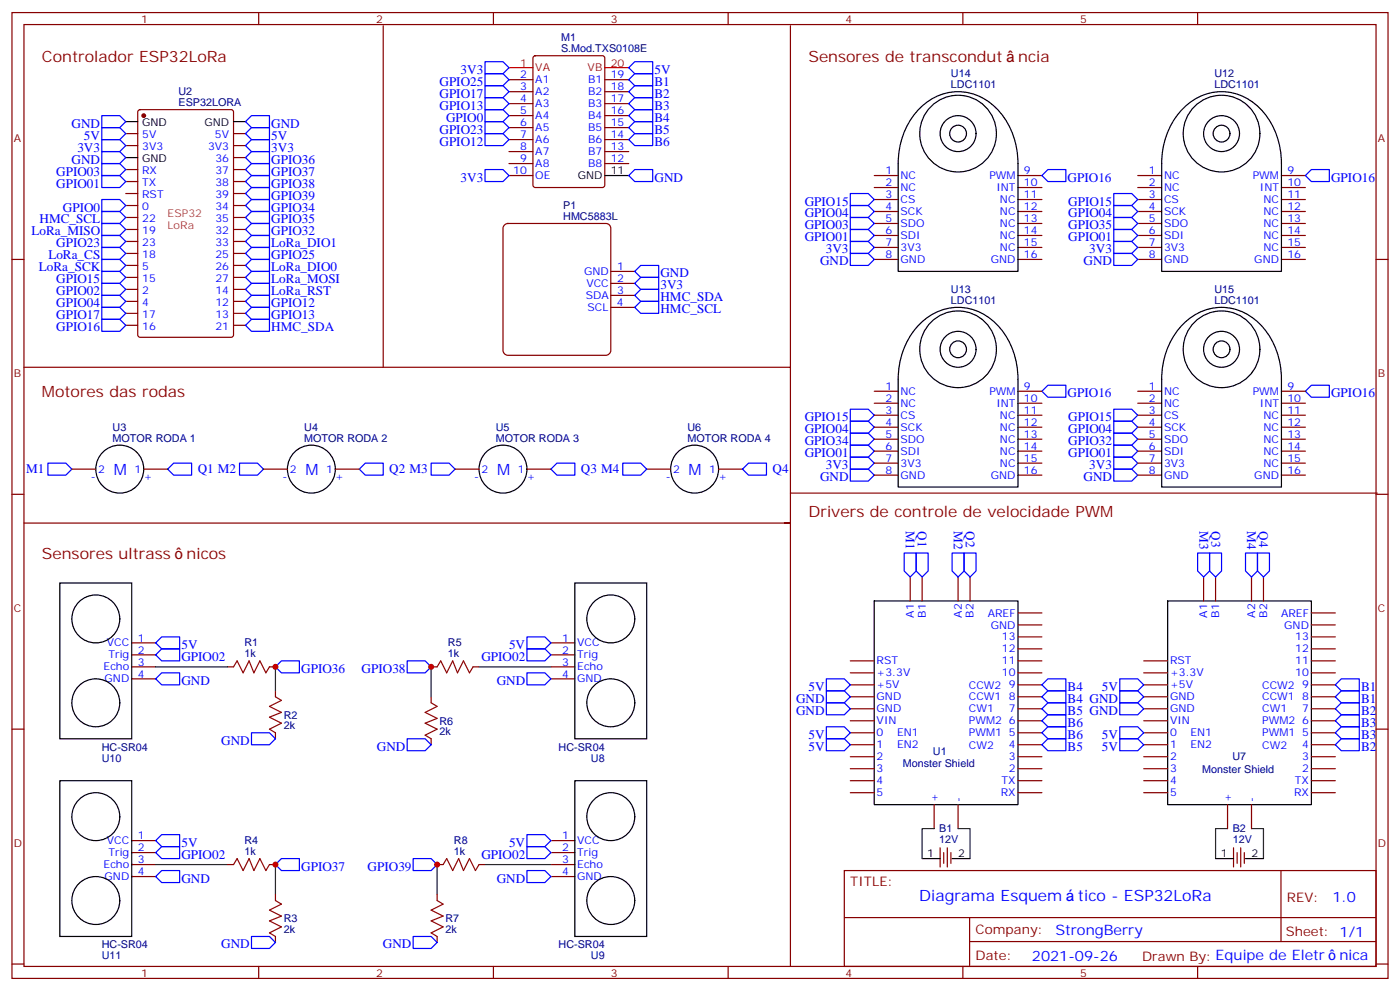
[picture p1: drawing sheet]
<svg xmlns="http://www.w3.org/2000/svg" width="412mm" height="292mm" viewBox="0 0 412 292" stroke-linecap="round" stroke-linejoin="round" font-family="sans-serif">
<g fill="none" stroke="#870000" stroke-width=".35">
<path d="M3.5 3.7h405.4v284.3h-405.4zM7.1 7.2h398.2v277.3h-398.2zM76.2 3.7v3.5M145.3 3.7v3.5M214.5 3.7v3.5M283.6 3.7v3.5M352.8 3.7v3.5M37 39.3h3.6M40.8 32.5l.5-.2h26.8l.6 .4 .1 65.9-.5 .7h-27l-.7-.5v-65.8zM68.8 39.3h3.5M37 42.9h3.6M37 49.9h3.6"/>
<path d="M37 53.4h3.6M37 57h3.6M68.8 42.9h3.5M68.8 49.9h3.5M68.8 53.4h3.5M68.8 57h3.5M68.8 46.4h3.5M3.5 76.4h3.6M37 60.5h3.6M37 64h3.6M37 67.6h3.6M37 71.1h3.6"/>
<path d="M37 74.6h3.6M37 78.1h3.6M68.8 60.5h3.5M68.8 64h3.5M68.8 67.6h3.5M68.8 71.1h3.5M68.8 74.6h3.5M68.8 78.1h3.5M405.3 76.4h3.6M37 81.7h3.6M37 85.2h3.6M37 88.7h3.6"/>
<path d="M37 92.3h3.6M37 95.8h3.6M68.8 81.7h3.5M68.8 85.2h3.5M68.8 88.7h3.5M68.8 92.3h3.5M68.8 95.8h3.5M3.5 145.5h3.6M405.3 145.5h3.6M268.1 169.9v7M271.6 169.9v7M282.2 169.9v7"/>
<path d="M285.8 169.9v7M354.5 169.9v7M358.1 169.9v7M368.7 169.9v7M372.2 169.9v7M250.5 194.6h7M250.5 198.1h7M299.9 180.4h7M299.9 184h7M299.9 187.5h7M299.9 191h7M299.9 194.6h7"/>
<path d="M299.9 198.1h7M336.9 194.6h7.1M336.9 198.1h7.1M386.3 180.4h7M386.3 184h7M386.3 187.5h7M386.3 191h7M386.3 194.6h7M386.3 198.1h7M3.5 214.7h3.6M250.5 201.6h7M250.5 205.1h7"/>
<path d="M250.5 208.7h7M250.5 212.2h7M250.5 215.7h7M250.5 219.3h7M299.9 201.6h7M299.9 205.1h7M299.9 208.7h7M299.9 212.2h7M299.9 215.7h7M299.9 219.3h7M336.9 201.6h7.1M336.9 205.1h7.1"/>
<path d="M336.9 208.7h7.1M336.9 212.2h7.1M336.9 215.7h7.1M336.9 219.3h7.1M386.3 201.6h7M386.3 205.1h7M386.3 208.7h7M386.3 212.2h7M386.3 215.7h7M386.3 219.3h7M405.3 214.7h3.6M250.5 222.8h7"/>
<path d="M250.5 226.3h7M250.5 229.8h7M250.5 233.4h7M275.2 236.9v7M282.2 236.9v7M299.9 222.8h7M299.9 226.3h7M299.9 229.8h7M299.9 233.4h7M336.9 222.8h7.1M336.9 226.3h7.1M336.9 229.8h7.1"/>
<path d="M336.9 233.4h7.1M361.6 236.9v7M368.7 236.9v7M386.3 222.8h7M386.3 226.3h7M386.3 229.8h7M386.3 233.4h7M248.7 256.3h156.6v28.2h-156.6zM276.9 249.6v5.6M278 251v3.2M279 249.6v5.6M280.1 251v3.2"/>
<path d="M363.4 249.6v5.6M364.4 251v3.2M365.5 249.6v5.6M366.5 251v3.2M377.3 256.3v20.9M248.7 270.1h156.5M285.6 277.2h119.6M285.6 270.1v14.2M3.5 283.8h3.6M76.2 284.5v3.5M145.3 284.5v3.5M214.5 284.5v3.5"/>
<path d="M283.6 284.5v3.5M352.8 284.5v3.5M405.3 283.8h3.6"/>
</g>
<path d="M37 35.8h3.6M68.8 35.8h3.5M37 46.4h3.6M257.5 176.9h42.4v60h-42.4zM344 176.9h42.3v60h-42.3zM271.6 252.8h5.3M280.5 252.8h5.3M358.1 252.8h5.3M366.9 252.8h5.3" fill="none" stroke="#000" stroke-width=".35"/>
<circle cx="42.3" cy="34" r=".53" fill="#870000" stroke="#870000" stroke-width=".35"/>
<path d="M275.2 243.9h-3.6v8.9M282.2 243.9h3.6v8.9M361.6 243.9h-3.5v8.9M368.7 243.9h3.5v8.9" fill="none" stroke="#008700" stroke-width=".35"/>
<path d="M148.5 66.4l1.1-.6h28.9a1.41 1.41 0 0 1 1.4 1.4v36a1.51 1.51 0 0 1-1.4 1.4h-28.9a1.51 1.51 0 0 1-1.4-1.4v-36z" fill="#fff" stroke="#800000" stroke-width=".35"/>
<g fill="none" stroke="#870000" stroke-width=".35">
<path d="M112.9 7.6v100.5M157.2 16.6l.5-.2h19.7l.7 .4 .1 37.7-.5 .7h-20l-.7-.5v-37.6zM232.8 7.6v100.5M149.9 23.5h7.1M149.9 27h7.1M149.9 30.5h7.1M149.9 34h7.1M149.9 37.6h7.1M178.2 23.5h7M178.2 27h7M178.2 30.5h7M178.2 34h7"/>
<path d="M178.2 37.6h7M149.9 41.1h7.1M149.9 44.6h7.1M149.9 48.2h7.1M149.9 51.7h7.1M178.2 41.1h7M178.2 44.6h7M178.2 48.2h7M257.5 51.7h7.1M257.5 55.2h7.1M257.5 58.7h7.1M299.9 51.7h7"/>
<path d="M299.9 55.2h7M299.9 58.7h7M335.1 51.7h7.1M335.1 55.2h7.1M335.1 58.7h7.1M377.5 51.7h7M377.5 55.2h7M377.5 58.7h7M179.9 79.9h7.1M257.5 62.3h7.1M257.5 65.8h7.1M257.5 69.3h7.1"/>
<path d="M257.5 72.8h7.1M257.5 76.4h7.1M299.9 62.3h7M299.9 65.8h7M299.9 69.3h7M299.9 72.8h7M299.9 76.4h7M335.1 62.3h7.1M335.1 65.8h7.1M335.1 69.3h7.1M335.1 72.8h7.1M335.1 76.4h7.1"/>
<path d="M377.5 62.3h7M377.5 65.8h7M377.5 69.3h7M377.5 72.8h7M377.5 76.4h7M179.9 83.4h7.1M179.9 87h7.1M179.9 90.5h7.1M7.1 108.1h225.7v176.4M257.5 115.2h7.1M257.5 118.7h7.1M299.9 115.2h7"/>
<path d="M299.9 118.7h7M335.1 115.2h7.1M335.1 118.7h7.1M377.5 115.2h7M377.5 118.7h7M21.2 138.1h7M42.3 138.1h7.1M77.6 138.1h7.1M98.8 138.1h7M134.1 138.1h7M155.2 138.1h7.1M190.5 138.1h7.1"/>
<path d="M211.7 138.1h7M257.5 122.2h7.1M257.5 125.8h7.1M257.5 129.3h7.1M257.5 132.8h7.1M257.5 136.3h7.1M257.5 139.9h7.1M299.9 122.2h7M299.9 125.8h7M299.9 129.3h7M299.9 132.8h7M299.9 136.3h7"/>
<path d="M299.9 139.9h7M335.1 122.2h7.1M335.1 125.8h7.1M335.1 129.3h7.1M335.1 132.8h7.1M335.1 136.3h7.1M335.1 139.9h7.1M377.5 122.2h7M377.5 125.8h7M377.5 129.3h7M377.5 132.8h7M377.5 136.3h7"/>
<path d="M377.5 139.9h7M7.1 154h225.7h-1.7M232.8 145.2h172.9M38.8 189.3h7.1M38.8 192.8h7.1M38.8 196.3h7.1M38.8 199.8h7.1M67 196.3h1.8M79.4 196.3h1.7M127 196.3h1.8M139.3 196.3h1.8M162.3 189.3h7"/>
<path d="M162.3 192.8h7M162.3 196.3h7M162.3 199.8h7M81.1 203.4v1.7M81.1 215.7v1.8M127 205.1v1.8M127 217.5v1.8M38.8 247.5h7.1M38.8 251h7.1M38.8 254.5h7.1M38.8 258.1h7.1M67 254.5h1.8"/>
<path d="M79.4 254.5h1.7M128.8 254.5h1.7M141.1 254.5h1.8M162.3 247.5h7M162.3 251h7M162.3 254.5h7M162.3 258.1h7M81.1 263.3v1.8M81.1 275.7v1.8M128.8 263.3v1.8M128.8 275.7v1.8"/>
</g>
<g fill="none" stroke="#000" stroke-width=".35">
<path d="M270.9 32a15.6 15.6 0 0 1 23.8 1.2 23.3 23.3 0 0 1 5.2 15v31.7h-35.3v-31.7a23 23 0 0 1 6.3-16.2zM348.5 32a15.6 15.6 0 0 1 23.8 1.2 23.3 23.3 0 0 1 5.2 15v31.7h-35.3v-31.7a23 23 0 0 1 6.3-16.2zM178.2 51.7h7M270.9 95.5a15.6 15.6 0 0 1 23.8 1.2 23.3 23.3 0 0 1 5.2 15v31.7h-35.3v-31.7a23 23 0 0 1 6.3-16.2zM348.5 95.5a15.6 15.6 0 0 1 23.8 1.2 23.3 23.3 0 0 1 5.2 15v31.7h-35.3v-31.7a23 23 0 0 1 6.3-16.2zM17.6 171.6h21.2v45.9h-21.2zM169.3 171.6h21.2v45.9h-21.2zM17.6 229.8h21.2v45.9h-21.2zM169.3 229.8h21.2v45.9h-21.2z"/>
<circle cx="282.2" cy="39.3" r="11.3"/>
<circle cx="282.2" cy="39.3" r="2.47"/>
<circle cx="282.2" cy="39.3" r="5.3"/>
<circle cx="359.8" cy="39.3" r="11.3"/>
<circle cx="359.8" cy="39.3" r="2.47"/>
<circle cx="359.8" cy="39.3" r="5.3"/>
<circle cx="282.2" cy="102.8" r="11.3"/>
<circle cx="282.2" cy="102.8" r="2.47"/>
<circle cx="282.2" cy="102.8" r="5.3"/>
<circle cx="359.8" cy="102.8" r="11.3"/>
<circle cx="359.8" cy="102.8" r="2.47"/>
<circle cx="359.8" cy="102.8" r="5.3"/>
<circle cx="35.3" cy="138.1" r="7.1"/>
<circle cx="91.7" cy="138.1" r="7.1"/>
<circle cx="148.2" cy="138.1" r="7.1"/>
<circle cx="204.6" cy="138.1" r="7.1"/>
<circle cx="28.2" cy="182.2" r="7.1"/>
<circle cx="179.9" cy="182.2" r="7.1"/>
<circle cx="28.2" cy="206.9" r="7.1"/>
<circle cx="179.9" cy="206.9" r="7.1"/>
<circle cx="28.2" cy="240.4" r="7.1"/>
<circle cx="179.9" cy="240.4" r="7.1"/>
<circle cx="28.2" cy="265.1" r="7.1"/>
<circle cx="179.9" cy="265.1" r="7.1"/>
</g>
<path d="M149.9 19.9h7.1M178.2 19.9h7" fill="none" stroke="#f00" stroke-width=".35"/>
<g fill="none" stroke="#00f" stroke-width=".35">
<path d="M142.9 18.2h5.3l1.7 1.7-1.7 1.8h-5.3zM187 18.2h5.3v3.5h-5.3l-1.8-1.8zM30 37.6h5.3l1.7 1.7-1.7 1.8h-5.3zM30 34h5.3l1.7 1.8-1.7 1.8h-5.3zM74.1 37.6h5.3v3.5h-5.3l-1.8-1.8zM74.1 34h5.3v3.6h-5.3l-1.8-1.8zM142.9 21.7h5.3l1.7 1.8-1.7 1.7h-5.3zM142.9 25.2h5.3l1.7 1.8-1.7 1.8h-5.3zM142.9 28.8h5.3l1.7 1.7-1.7 1.8h-5.3zM142.9 32.3h5.3l1.7 1.7-1.7 1.8h-5.3zM142.9 35.8h5.3l1.7 1.8-1.7 1.7h-5.3zM142.9 39.3h5.3l1.7 1.8-1.7 1.8h-5.3z"/>
<path d="M185.2 34l1.8-1.7h5.3v3.5h-5.3zM187 21.7h5.3v3.5h-5.3l-1.8-1.7zM187 25.2h5.3v3.6h-5.3l-1.8-1.8zM187 28.8h5.3v3.5h-5.3l-1.8-1.8zM187 35.8h5.3v3.5h-5.3l-1.8-1.7zM187 39.3h5.3v3.6h-5.3l-1.8-1.8zM30 41.1h5.3l1.7 1.8-1.7 1.7h-5.3zM30 58.7h5.3l1.7 1.8-1.7 1.8h-5.3zM30 44.6h5.3l1.7 1.8-1.7 1.8h-5.3zM30 48.2h5.3l1.7 1.7-1.7 1.8h-5.3zM30 51.7h5.3l1.7 1.7-1.7 1.8h-5.3zM74.1 44.6h5.3v3.6h-5.3l-1.8-1.8z"/>
<path d="M74.1 48.2h5.3v3.5h-5.3l-1.8-1.8zM74.1 51.7h5.3v3.5h-5.3l-1.8-1.8zM74.1 55.2h5.3v3.5h-5.3l-1.8-1.7zM74.1 41.1h5.3v3.5h-5.3l-1.8-1.7zM74.1 58.7h5.3v3.6h-5.3l-1.8-1.8zM142.9 49.9h5.3l1.7 1.8-1.7 1.7h-5.3zM187 49.9h5.3v3.5h-5.3l-1.8-1.7zM250.5 57h5.3l1.7 1.7-1.7 1.8h-5.3zM306.9 51.7l1.8-1.8h5.3v3.5h-5.3zM328.1 57h5.3l1.7 1.7-1.7 1.8h-5.3zM384.5 51.7l1.8-1.8h5.3v3.5h-5.3zM30 69.3h5.3l1.7 1.8-1.7 1.7h-5.3z"/>
<path d="M30 65.8h5.3l1.7 1.8-1.7 1.7h-5.3zM30 72.8h5.3l1.7 1.8-1.7 1.8h-5.3zM30 76.4h5.3l1.7 1.7-1.7 1.8h-5.3zM30 62.3h5.3l1.7 1.7-1.7 1.8h-5.3zM30 79.9h5.3l1.7 1.8-1.7 1.7h-5.3zM74.1 72.8h5.3v3.6h-5.3l-1.8-1.8zM74.1 69.3h5.3v3.5h-5.3l-1.8-1.7zM74.1 65.8h5.3v3.5h-5.3l-1.8-1.7zM74.1 76.4h5.3v3.5h-5.3l-1.8-1.8zM74.1 79.9h5.3v3.5h-5.3l-1.8-1.7zM74.1 62.3h5.3v3.5h-5.3l-1.8-1.8zM188.7 78.1h5.3v3.6h-5.3l-1.7-1.8z"/>
<path d="M250.5 71.1h5.3l1.7 1.7-1.7 1.8h-5.3zM250.5 74.6h5.3l1.7 1.8-1.7 1.7h-5.3zM250.5 60.5h5.3l1.7 1.8-1.7 1.7h-5.3zM250.5 64h5.3l1.7 1.8-1.7 1.8h-5.3zM250.5 67.6h5.3l1.7 1.7-1.7 1.8h-5.3zM328.1 67.6h5.3l1.7 1.7-1.7 1.8h-5.3zM328.1 64h5.3l1.7 1.8-1.7 1.8h-5.3zM328.1 60.5h5.3l1.7 1.8-1.7 1.7h-5.3zM328.1 74.6h5.3l1.7 1.8-1.7 1.7h-5.3zM328.1 71.1h5.3l1.7 1.7-1.7 1.8h-5.3zM30 90.5h5.3l1.7 1.8-1.7 1.7h-5.3zM30 83.4h5.3l1.7 1.8-1.7 1.8h-5.3z"/>
<path d="M30 87h5.3l1.7 1.7-1.7 1.8h-5.3zM30 94h5.3l1.7 1.8-1.7 1.7h-5.3zM74.1 87h5.3v3.5h-5.3l-1.8-1.8zM74.1 90.5h5.3v3.5h-5.3l-1.8-1.7zM74.1 83.4h5.3v3.6h-5.3l-1.8-1.8zM74.1 94h5.3v3.5h-5.3l-1.8-1.7zM188.7 81.7h5.3v3.5h-5.3l-1.7-1.8zM188.7 88.7h5.3v3.6h-5.3l-1.7-1.8zM188.7 85.2h5.3v3.5h-5.3l-1.7-1.7zM306.9 115.2l1.8-1.8h5.3v3.5h-5.3zM384.5 115.2l1.8-1.8h5.3v3.5h-5.3zM14.1 136.3h5.3l1.8 1.8-1.8 1.8h-5.3z"/>
<path d="M51.2 136.3h5.2v3.6h-5.2l-1.8-1.8zM70.6 136.3h5.2l1.8 1.8-1.8 1.8h-5.2zM105.8 138.1l1.8-1.8h5.3v3.6h-5.3zM127 136.3h5.3l1.8 1.8-1.8 1.8h-5.3zM162.3 138.1l1.7-1.8h5.3v3.6h-5.3zM183.4 136.3h5.3l1.8 1.8-1.8 1.8h-5.3zM220.5 136.3h5.3v3.6h-5.3l-1.8-1.8zM250.5 131.1h5.3l1.7 1.7-1.7 1.8h-5.3zM250.5 127.5h5.3l1.7 1.8-1.7 1.8h-5.3zM250.5 124h5.3l1.7 1.8-1.7 1.7h-5.3zM250.5 120.5h5.3l1.7 1.7-1.7 1.8h-5.3zM250.5 138.1h5.3l1.7 1.8-1.7 1.7h-5.3z"/>
<path d="M250.5 134.6h5.3l1.7 1.7-1.7 1.8h-5.3zM328.1 134.6h5.3l1.7 1.7-1.7 1.8h-5.3zM328.1 138.1h5.3l1.7 1.8-1.7 1.7h-5.3zM328.1 120.5h5.3l1.7 1.7-1.7 1.8h-5.3zM328.1 124h5.3l1.7 1.8-1.7 1.7h-5.3zM328.1 127.5h5.3l1.7 1.8-1.7 1.8h-5.3zM328.1 131.1h5.3l1.7 1.7-1.7 1.8h-5.3zM266.3 162.8h3.6v5.3l-1.8 1.8-1.8-1.8zM269.9 162.8h3.5v5.3l-1.8 1.8-1.7-1.8zM280.5 162.8h3.5v5.3l-1.8 1.8-1.7-1.8zM284 162.8h3.5v5.3l-1.7 1.8-1.8-1.8zM352.8 162.8h3.5v5.3l-1.8 1.8-1.7-1.8z"/>
<path d="M356.3 162.8h3.5v5.3l-1.7 1.8-1.8-1.8zM366.9 162.8h3.5v5.3l-1.7 1.8-1.8-1.8zM370.4 162.8h3.5v5.3l-1.7 1.8-1.8-1.8zM47.6 191h5.3v3.6h-5.3l-1.7-1.8zM47.6 187.5h5.3v3.5h-5.3l-1.7-1.7zM47.6 198.1h5.3v3.5h-5.3l-1.7-1.8zM82.9 194.6h5.3v3.5h-5.3l-1.8-1.8zM119.9 194.6h5.3l1.8 1.7-1.8 1.8h-5.3zM155.2 187.5h5.3l1.8 1.8-1.8 1.7h-5.3zM155.2 191h5.3l1.8 1.8-1.8 1.8h-5.3zM155.2 198.1h5.3l1.8 1.7-1.8 1.8h-5.3zM243.4 199.8h5.3l1.8 1.8-1.8 1.8h-5.3z"/>
<path d="M308.7 199.8h5.3v3.6h-5.3l-1.8-1.8zM329.8 199.8h5.3l1.8 1.8-1.8 1.8h-5.3zM395.1 199.8h5.3v3.6h-5.3l-1.8-1.8zM74.1 215.7h5.3l1.7 1.8-1.7 1.8h-5.3zM119.9 217.5h5.3l1.8 1.8-1.8 1.7h-5.3zM243.4 217.5h5.3l1.8 1.8-1.8 1.7h-5.3zM243.4 214h5.3l1.8 1.7-1.8 1.8h-5.3zM243.4 203.4h5.3l1.8 1.7-1.8 1.8h-5.3zM243.4 206.9h5.3l1.8 1.8-1.8 1.7h-5.3zM306.9 219.3l1.8-1.8h5.3v3.5h-5.3zM308.7 214h5.3v3.5h-5.3l-1.8-1.8zM308.7 210.4h5.3v3.6h-5.3l-1.8-1.8z"/>
<path d="M308.7 206.9h5.3v3.5h-5.3l-1.8-1.7zM308.7 203.4h5.3v3.5h-5.3l-1.8-1.8zM329.8 214h5.3l1.8 1.7-1.8 1.8h-5.3zM329.8 217.5h5.3l1.8 1.8-1.8 1.7h-5.3zM329.8 203.4h5.3l1.8 1.7-1.8 1.8h-5.3zM329.8 206.9h5.3l1.8 1.8-1.8 1.7h-5.3zM393.3 215.7l1.8-1.7h5.3v3.5h-5.3zM395.1 203.4h5.3v3.5h-5.3l-1.8-1.8zM395.1 206.9h5.3v3.5h-5.3l-1.8-1.7zM395.1 217.5h5.3v3.5h-5.3l-1.8-1.7zM395.1 210.4h5.3v3.6h-5.3l-1.8-1.8zM45.9 258.1l1.7-1.8h5.3v3.5h-5.3z"/>
<path d="M47.6 245.7h5.3v3.5h-5.3l-1.7-1.7zM47.6 249.2h5.3v3.6h-5.3l-1.7-1.8zM82.9 252.8h5.3v3.5h-5.3l-1.8-1.8zM121.7 252.8h5.3l1.8 1.7-1.8 1.8h-5.3zM155.2 245.7h5.3l1.8 1.8-1.8 1.7h-5.3zM155.2 249.2h5.3l1.8 1.8-1.8 1.8h-5.3zM155.2 256.3h5.3l1.8 1.8-1.8 1.7h-5.3zM74.1 275.7h5.3l1.7 1.8-1.7 1.7h-5.3zM121.7 275.7h5.3l1.8 1.8-1.8 1.7h-5.3z"/>
</g>
<path d="M68.8 196.3l1-1.7 1.8 3.5 1.8-3.5 1.4 3.5 1.8-3.5 1.7 3.5 1.1-1.8M128.8 196.3l1-1.7 1.8 3.5 1.7-3.5 1.5 3.5 1.7-3.5 1.8 3.5 1-1.8M81.1 205.1l1.8 1.1-3.5 1.8 3.5 1.7-3.5 1.4 3.5 1.8-3.5 1.8 1.7 1M127 206.9l1.8 1.1-3.6 1.7 3.6 1.8-3.6 1.4 3.6 1.8-3.6 1.7 1.8 1.1M68.8 254.5l1-1.7 1.8 3.5 1.8-3.5 1.4 3.5 1.8-3.5 1.7 3.5 1.1-1.8M130.5 254.5l1.1-1.7 1.7 3.5 1.8-3.5 1.4 3.5 1.8-3.5 1.8 3.5 1-1.8M81.1 265.1l1.8 1.1-3.5 1.7 3.5 1.8-3.5 1.4 3.5 1.8-3.5 1.7 1.7 1.1M128.8 265.1l1.7 1.1-3.5 1.7 3.5 1.8-3.5 1.4 3.5 1.8-3.5 1.7 1.8 1.1" fill="none" stroke="#a10000" stroke-width=".35"/>
<path d="M45.9 196.3h21.1M81.1 196.3v7.1M127 196.3v8.8M141.1 196.3h21.2M45.9 254.5h21.1M81.1 254.5v8.8M128.8 254.5v8.8M142.9 254.5h19.4" fill="none" stroke="#008700" stroke-width=".35"/>
<g fill="#c00">
<circle cx="81.1" cy="254.5" r=".88"/>
<circle cx="81.1" cy="196.3" r=".88"/>
<circle cx="127" cy="196.3" r=".88"/>
<circle cx="128.8" cy="254.5" r=".88"/>
</g>
<g font-size="4.6" fill="#800">
<text x="12.3" y="18.2">Controlador ESP32LoRa</text>
<text x="238.1" y="18.2">Sensores de transcondut</text>
<text x="299.9" y="18.2">ncia</text>
<text x="12.3" y="116.9">Motores das rodas</text>
<text x="238.1" y="152.2">Drivers de controle de velocidade PWM</text>
<text x="12.3" y="164.6">Sensores ultrass</text>
<text x="55" y="164.6">nicos</text>
</g>
<g font-size="4.6" fill="#00f">
<text x="33.5" y="139.9">M</text>
<text x="90" y="139.9">M</text>
<text x="146.4" y="139.9">M</text>
<text x="202.8" y="139.9">M</text>
<text x="270.8" y="265.3">Diagrama Esquem</text>
<text x="317.5" y="265.3">tico - ESP32LoRa</text>
</g>
<g font-size="4.2" fill="#00f">
<text x="392.5" y="265.6">1.0</text>
<text x="310.9" y="275.1">StrongBerry</text>
<text x="304" y="282.9">2021-09-26</text>
<text x="394.6" y="282.8">nica</text>
</g>
<g font-size="3.9" fill="#00f">
<text x="135.7" y="21.7">3V3</text>
<text x="192.8" y="21.7">5V</text>
<text x="129.5" y="25.2">GPIO25</text>
<text x="129.5" y="28.8">GPIO17</text>
<text x="192.8" y="25.2">B1</text>
<text x="192.8" y="28.8">B2</text>
<text x="129.5" y="32.3">GPIO13</text>
<text x="131.4" y="35.8">GPIO0</text>
<text x="192.8" y="32.3">B3</text>
<text x="192.8" y="35.8">B4</text>
<text x="21.1" y="37.6">GND</text>
<text x="24.7" y="41.1">5V</text>
<text x="79.9" y="41.1">5V</text>
<text x="79.9" y="37.6">GND</text>
<text x="129.5" y="39.3">GPIO23</text>
<text x="192.8" y="39.3">B5</text>
<text x="22.8" y="44.6">3V3</text>
<text x="79.9" y="44.6">3V3</text>
<text x="129.5" y="42.9">GPIO12</text>
<text x="192.8" y="42.9">B6</text>
<text x="16.6" y="51.7">GPIO03</text>
<text x="21.1" y="48.2">GND</text>
<text x="79.9" y="48.2">GPIO36</text>
<text x="79.9" y="51.7">GPIO37</text>
<text x="135.7" y="53.4">3V3</text>
<text x="192.8" y="53.4">GND</text>
<text x="314.5" y="53.4">GPIO16</text>
<text x="392.1" y="53.4">GPIO16</text>
<text x="16.6" y="55.2">GPIO01</text>
<text x="79.9" y="55.2">GPIO38</text>
<text x="79.9" y="58.7">GPIO39</text>
<text x="11.6" y="65.8">HMC_SCL</text>
<text x="18.5" y="62.3">GPIO0</text>
<text x="79.9" y="62.3">GPIO34</text>
<text x="79.9" y="65.8">GPIO35</text>
<text x="237.1" y="60.5">GPIO15</text>
<text x="237.1" y="64">GPIO04</text>
<text x="314.7" y="64">GPIO04</text>
<text x="314.7" y="60.5">GPIO15</text>
<text x="9.3" y="69.3">LoRa_MISO</text>
<text x="79.9" y="69.3">GPIO32</text>
<text x="237.1" y="67.6">GPIO03</text>
<text x="237.1" y="71.1">GPIO01</text>
<text x="314.7" y="71.1">GPIO01</text>
<text x="314.7" y="67.6">GPIO35</text>
<text x="14.2" y="76.4">LoRa_CS</text>
<text x="16.6" y="72.8">GPIO23</text>
<text x="79.9" y="76.4">GPIO25</text>
<text x="79.9" y="72.8">LoRa_DIO1</text>
<text x="243.3" y="74.6">3V3</text>
<text x="320.9" y="74.6">3V3</text>
<text x="11.5" y="79.9">LoRa_SCK</text>
<text x="16.6" y="83.4">GPIO15</text>
<text x="79.9" y="79.9">LoRa_DIO0</text>
<text x="79.9" y="83.4">LoRa_MOSI</text>
<text x="194.6" y="81.7">GND</text>
<text x="241.6" y="78.1">GND</text>
<text x="319.2" y="78.1">GND</text>
<text x="16.6" y="87">GPIO02</text>
<text x="79.9" y="87">LoRa_RST</text>
<text x="194.6" y="85.2">3V3</text>
<text x="194.6" y="88.7">HMC_SDA</text>
<text x="16.6" y="94">GPIO17</text>
<text x="16.6" y="90.5">GPIO04</text>
<text x="79.9" y="90.5">GPIO12</text>
<text x="79.9" y="94">GPIO13</text>
<text x="194.6" y="92.3">HMC_SCL</text>
<text x="16.6" y="97.5">GPIO16</text>
<text x="79.9" y="97.5">HMC_SDA</text>
<text x="314.5" y="116.9">GPIO16</text>
<text x="392.1" y="116.9">GPIO16</text>
<text x="237.1" y="124">GPIO15</text>
<text x="314.7" y="124">GPIO15</text>
<text x="237.1" y="131.1">GPIO34</text>
<text x="237.1" y="127.5">GPIO04</text>
<text x="314.7" y="127.5">GPIO04</text>
<text x="314.7" y="131.1">GPIO32</text>
<text x="237.1" y="134.6">GPIO01</text>
<text x="314.7" y="134.6">GPIO01</text>
<text x="7.7" y="139.3">M1</text>
<text x="58.2" y="139.4">Q1 M2</text>
<text x="114.7" y="139.4">Q2 M3</text>
<text x="171.1" y="139.4">Q3 M4</text>
<text x="227.6" y="139.4">Q4</text>
<text x="241.6" y="141.6">GND</text>
<text x="243.3" y="138.1">3V3</text>
<text x="319.2" y="141.6">GND</text>
<text x="320.9" y="138.1">3V3</text>
<text x="266.9" y="156.4" transform="rotate(90 266.9 156.4)">M1</text>
<text x="270.4" y="156.4" transform="rotate(90 270.4 156.4)">Q1</text>
<text x="281" y="156.4" transform="rotate(90 281 156.4)">M2</text>
<text x="284.5" y="156.4" transform="rotate(90 284.5 156.4)">Q2</text>
<text x="353.3" y="156.4" transform="rotate(90 353.3 156.4)">M3</text>
<text x="356.8" y="156.4" transform="rotate(90 356.8 156.4)">Q3</text>
<text x="367.4" y="156.4" transform="rotate(90 367.4 156.4)">M4</text>
<text x="370.9" y="156.4" transform="rotate(90 370.9 156.4)">Q4</text>
<text x="53.4" y="191">5V</text>
<text x="150" y="191">5V</text>
<text x="53.4" y="194.6">GPIO02</text>
<text x="141.8" y="194.6">GPIO02</text>
<text x="53.4" y="201.6">GND</text>
<text x="88.7" y="198.1">GPIO36</text>
<text x="106.5" y="198.1">GPIO38</text>
<text x="146.3" y="201.6">GND</text>
<text x="238.2" y="203.4">5V</text>
<text x="314.5" y="203.4">B4</text>
<text x="324.6" y="203.4">5V</text>
<text x="400.9" y="203.4">B1</text>
<text x="234.5" y="206.9">GND</text>
<text x="314.5" y="206.9">B4 GND</text>
<text x="400.9" y="206.9">B1</text>
<text x="234.5" y="210.4">GND</text>
<text x="314.5" y="214">B6</text>
<text x="314.5" y="210.4">B5 GND</text>
<text x="400.9" y="210.4">B2</text>
<text x="400.9" y="214">B3</text>
<text x="65.2" y="219.3">GND</text>
<text x="111" y="221">GND</text>
<text x="238.2" y="221">5V</text>
<text x="238.2" y="217.5">5V</text>
<text x="314.5" y="217.5">B6</text>
<text x="314.5" y="221">B5</text>
<text x="324.6" y="217.5">5V</text>
<text x="324.6" y="221">5V</text>
<text x="400.9" y="221">B2</text>
<text x="400.9" y="217.5">B3</text>
<text x="53.4" y="249.2">5V</text>
<text x="150" y="249.2">5V</text>
<text x="53.4" y="252.8">GPIO02</text>
<text x="88.7" y="256.3">GPIO37</text>
<text x="108.3" y="256.3">GPIO39</text>
<text x="141.8" y="252.8">GPIO02</text>
<text x="53.4" y="259.8">GND</text>
<text x="146.3" y="259.8">GND</text>
<text x="65.2" y="279.2">GND</text>
<text x="112.8" y="279.2">GND</text>
</g>
<g font-size="3.9" fill="#800">
<text x="250.5" y="260.9">TITLE:</text>
<text x="379.1" y="265.6">REV:</text>
<text x="287.4" y="275.1">Company:</text>
<text x="378.7" y="275.7">Sheet: 1/1</text>
<text x="287.4" y="282.8">Date:</text>
<text x="336.4" y="282.8">Drawn By: Equipe de Eletr</text>
</g>
<g font-size="3.2" fill="#800">
<text x="41.6" y="6.7">1</text>
<text x="110.8" y="6.7">2</text>
<text x="179.9" y="6.7">3</text>
<text x="249.1" y="6.7">4</text>
<text x="318.2" y="6.7">5</text>
<text x="4.1" y="41.8">A</text>
<text x="405.9" y="41.8">A</text>
<text x="4.1" y="110.9">B</text>
<text x="405.9" y="110.9">B</text>
<text x="4.1" y="180.1">C</text>
<text x="405.9" y="180.1">C</text>
<text x="4.1" y="249.2">D</text>
<text x="405.9" y="249.2">D</text>
<text x="41.6" y="287.5">1</text>
<text x="110.8" y="287.5">2</text>
<text x="179.9" y="287.5">3</text>
<text x="249.1" y="287.5">4</text>
<text x="318.2" y="287.5">5</text>
</g>
<g font-size="3.2" fill="#000080">
<text x="165.3" y="15.2">S.Mod.TXS0108E</text>
<text x="165.3" y="12">M1</text>
<text x="280.1" y="22.8">U14</text>
<text x="357.7" y="22.8">U12</text>
<text x="52.6" y="27.9">U2</text>
<text x="280.1" y="25.9">LDC1101</text>
<text x="357.7" y="25.9">LDC1101</text>
<text x="52.6" y="31.1">ESP32LORA</text>
<text x="165.9" y="64.7">HMC5883L</text>
<text x="165.9" y="61.6">P1</text>
<text x="280.1" y="89.4">LDC1101</text>
<text x="280.1" y="86.3">U13</text>
<text x="357.7" y="89.4">LDC1101</text>
<text x="357.7" y="86.3">U15</text>
<text x="33.2" y="130">MOTOR RODA 1</text>
<text x="33.2" y="126.8">U3</text>
<text x="89.6" y="130">MOTOR RODA 2</text>
<text x="89.6" y="126.8">U4</text>
<text x="146.1" y="130">MOTOR RODA 3</text>
<text x="146.1" y="126.8">U5</text>
<text x="202.5" y="130">MOTOR RODA 4</text>
<text x="202.5" y="126.8">U6</text>
<text x="72" y="190.3">R1</text>
<text x="132" y="190.3">R5</text>
<text x="72" y="193.5">1k</text>
<text x="131.9" y="193.5">1k</text>
<text x="83.6" y="214.8">2k</text>
<text x="83.6" y="211.6">R2</text>
<text x="129.5" y="213.3">R6</text>
<text x="30" y="221">HC-SR04</text>
<text x="129.5" y="216.5">2k</text>
<text x="164.6" y="221">HC-SR04</text>
<text x="30" y="224.2">U10</text>
<text x="174.1" y="224.2">U8</text>
<text x="266" y="225.7">Monster Shield</text>
<text x="274.8" y="222.2">U1</text>
<text x="354.2" y="227.4">Monster Shield</text>
<text x="363" y="223.8">U7</text>
<text x="276.7" y="244.9">B1</text>
<text x="363.1" y="244.9">B2</text>
<text x="72" y="251.7">1k</text>
<text x="72" y="248.5">R4</text>
<text x="133.7" y="251.7">1k</text>
<text x="133.7" y="248.5">R8</text>
<text x="276.7" y="248.1">12V</text>
<text x="363.1" y="248.1">12V</text>
<text x="83.6" y="274.7">2k</text>
<text x="83.6" y="271.6">R3</text>
<text x="131.2" y="274.7">2k</text>
<text x="131.2" y="271.6">R7</text>
<text x="30" y="279.2">HC-SR04</text>
<text x="164.6" y="279.2">HC-SR04</text>
<text x="30" y="282.4">U11</text>
<text x="174.1" y="282.4">U9</text>
</g>
<g font-size="3.2" fill="#f00">
<text x="153.2" y="19.6">1</text>
<text x="157.7" y="21">VA</text>
<text x="173.1" y="21">VB</text>
<text x="179.9" y="19.6">20</text>
</g>
<g font-size="3.2" fill="#00f">
<text x="153.2" y="23.1">2</text>
<text x="179.9" y="23.1">19</text>
<text x="153.2" y="26.6">3</text>
<text x="157.7" y="24.5">A1</text>
<text x="157.7" y="28">A2</text>
<text x="173.3" y="28">B2</text>
<text x="173.3" y="24.5">B1</text>
<text x="179.9" y="26.6">18</text>
<text x="153.2" y="30.2">4</text>
<text x="153.2" y="33.7">5</text>
<text x="157.7" y="31.6">A3</text>
<text x="157.7" y="35.1">A4</text>
<text x="173.3" y="35.1">B4</text>
<text x="173.3" y="31.6">B3</text>
<text x="179.9" y="33.7">16</text>
<text x="179.9" y="30.2">17</text>
<text x="41.9" y="40.7">5V</text>
<text x="63.3" y="40.7">5V</text>
<text x="153.2" y="37.2">6</text>
<text x="153.2" y="40.7">7</text>
<text x="157.7" y="38.6">A5</text>
<text x="173.3" y="38.6">B5</text>
<text x="179.9" y="40.7">14</text>
<text x="179.9" y="37.2">15</text>
<text x="41.9" y="44.3">3V3</text>
<text x="61.3" y="44.3">3V3</text>
<text x="63.5" y="47.8">36</text>
<text x="153.2" y="44.3">8</text>
<text x="153.2" y="47.8">9</text>
<text x="157.7" y="42.2">A6</text>
<text x="157.7" y="45.7">A7</text>
<text x="173.3" y="45.7">B7</text>
<text x="173.3" y="42.2">B6</text>
<text x="179.9" y="44.3">13</text>
<text x="179.9" y="47.8">12</text>
<text x="41.9" y="51.3">RX</text>
<text x="63.5" y="51.3">37</text>
<text x="151.2" y="51.3">10</text>
<text x="157.7" y="49.2">A8</text>
<text x="157.7" y="52.7">OE</text>
<text x="173.3" y="49.2">B8</text>
<text x="260.8" y="51.3">1</text>
<text x="265.3" y="52.7">NC</text>
<text x="291.4" y="52.7">PWM</text>
<text x="301.6" y="51.3">9</text>
<text x="338.4" y="51.3">1</text>
<text x="342.9" y="52.7">NC</text>
<text x="369" y="52.7">PWM</text>
<text x="379.2" y="51.3">9</text>
<text x="41.9" y="54.9">TX</text>
<text x="41.9" y="58.4">RST</text>
<text x="63.5" y="58.4">39</text>
<text x="63.5" y="54.9">38</text>
<text x="260.8" y="54.9">2</text>
<text x="260.8" y="58.4">3</text>
<text x="265.3" y="56.3">NC</text>
<text x="265.3" y="59.8">CS</text>
<text x="293.5" y="56.3">INT</text>
<text x="294.6" y="59.8">NC</text>
<text x="301.6" y="54.9">10</text>
<text x="301.6" y="58.4">11</text>
<text x="338.4" y="54.9">2</text>
<text x="338.4" y="58.4">3</text>
<text x="342.9" y="56.3">NC</text>
<text x="342.9" y="59.8">CS</text>
<text x="371.1" y="56.3">INT</text>
<text x="372.2" y="59.8">NC</text>
<text x="379.2" y="54.9">10</text>
<text x="379.2" y="58.4">11</text>
<text x="41.9" y="61.9">0</text>
<text x="41.9" y="65.4">22</text>
<text x="63.5" y="65.4">35</text>
<text x="63.5" y="61.9">34</text>
<text x="260.8" y="61.9">4</text>
<text x="260.8" y="65.4">5</text>
<text x="265.3" y="63.3">SCK</text>
<text x="294.6" y="63.3">NC</text>
<text x="301.6" y="61.9">12</text>
<text x="301.6" y="65.4">13</text>
<text x="338.4" y="61.9">4</text>
<text x="338.4" y="65.4">5</text>
<text x="342.9" y="63.3">SCK</text>
<text x="372.2" y="63.3">NC</text>
<text x="379.2" y="61.9">12</text>
<text x="379.2" y="65.4">13</text>
<text x="41.9" y="69">19</text>
<text x="63.5" y="69">32</text>
<text x="260.8" y="69">6</text>
<text x="265.3" y="66.9">SDO</text>
<text x="265.3" y="70.4">SDI</text>
<text x="294.6" y="66.9">NC</text>
<text x="294.6" y="70.4">NC</text>
<text x="301.6" y="69">14</text>
<text x="338.4" y="69">6</text>
<text x="342.9" y="66.9">SDO</text>
<text x="342.9" y="70.4">SDI</text>
<text x="372.2" y="66.9">NC</text>
<text x="372.2" y="70.4">NC</text>
<text x="379.2" y="69">14</text>
<text x="41.9" y="72.5">23</text>
<text x="41.9" y="76">18</text>
<text x="63.5" y="76">25</text>
<text x="63.5" y="72.5">33</text>
<text x="260.8" y="72.5">7</text>
<text x="260.8" y="76">8</text>
<text x="265.3" y="73.9">3V3</text>
<text x="265.3" y="77.4">GND</text>
<text x="291.9" y="77.4">GND</text>
<text x="294.6" y="73.9">NC</text>
<text x="301.6" y="72.5">15</text>
<text x="301.6" y="76">16</text>
<text x="338.4" y="72.5">7</text>
<text x="338.4" y="76">8</text>
<text x="342.9" y="73.9">3V3</text>
<text x="342.9" y="77.4">GND</text>
<text x="369.5" y="77.4">GND</text>
<text x="372.2" y="73.9">NC</text>
<text x="379.2" y="72.5">15</text>
<text x="379.2" y="76">16</text>
<text x="41.9" y="79.6">5</text>
<text x="41.9" y="83.1">15</text>
<text x="63.5" y="83.1">27</text>
<text x="63.5" y="79.6">26</text>
<text x="172.1" y="80.9">GND</text>
<text x="181.8" y="79.5">1</text>
<text x="181.8" y="83">2</text>
<text x="41.9" y="86.6">2</text>
<text x="63.5" y="86.6">14</text>
<text x="172.6" y="87.9">SDA</text>
<text x="172.7" y="84.4">VCC</text>
<text x="181.8" y="86.5">3</text>
<text x="41.9" y="90.1">4</text>
<text x="41.9" y="93.7">17</text>
<text x="63.5" y="93.7">13</text>
<text x="63.5" y="90.1">12</text>
<text x="173.1" y="91.5">SCL</text>
<text x="181.7" y="90.1">4</text>
<text x="41.9" y="97.2">16</text>
<text x="63.5" y="97.2">21</text>
<text x="260.8" y="114.8">1</text>
<text x="260.8" y="118.4">2</text>
<text x="265.3" y="116.2">NC</text>
<text x="265.3" y="119.8">NC</text>
<text x="291.4" y="116.2">PWM</text>
<text x="293.5" y="119.8">INT</text>
<text x="301.6" y="114.8">9</text>
<text x="301.6" y="118.4">10</text>
<text x="338.4" y="114.8">1</text>
<text x="338.4" y="118.4">2</text>
<text x="342.9" y="116.2">NC</text>
<text x="342.9" y="119.8">NC</text>
<text x="369" y="116.2">PWM</text>
<text x="371.1" y="119.8">INT</text>
<text x="379.2" y="114.8">9</text>
<text x="379.2" y="118.4">10</text>
<text x="260.8" y="121.9">3</text>
<text x="260.8" y="125.4">4</text>
<text x="265.3" y="123.3">CS</text>
<text x="294.6" y="123.3">NC</text>
<text x="301.6" y="121.9">11</text>
<text x="301.6" y="125.4">12</text>
<text x="338.4" y="121.9">3</text>
<text x="338.4" y="125.4">4</text>
<text x="342.9" y="123.3">CS</text>
<text x="372.2" y="123.3">NC</text>
<text x="379.2" y="121.9">11</text>
<text x="379.2" y="125.4">12</text>
<text x="260.8" y="128.9">5</text>
<text x="265.3" y="126.8">SCK</text>
<text x="265.3" y="130.4">SDO</text>
<text x="294.6" y="126.8">NC</text>
<text x="294.6" y="130.4">NC</text>
<text x="301.6" y="128.9">13</text>
<text x="338.4" y="128.9">5</text>
<text x="342.9" y="126.8">SCK</text>
<text x="342.9" y="130.4">SDO</text>
<text x="372.2" y="126.8">NC</text>
<text x="372.2" y="130.4">NC</text>
<text x="379.2" y="128.9">13</text>
<text x="260.8" y="132.5">6</text>
<text x="260.8" y="136">7</text>
<text x="265.3" y="133.9">SDI</text>
<text x="265.3" y="137.4">3V3</text>
<text x="294.6" y="133.9">NC</text>
<text x="294.6" y="137.4">NC</text>
<text x="301.6" y="132.5">14</text>
<text x="301.6" y="136">15</text>
<text x="338.4" y="132.5">6</text>
<text x="338.4" y="136">7</text>
<text x="342.9" y="133.9">SDI</text>
<text x="342.9" y="137.4">3V3</text>
<text x="372.2" y="133.9">NC</text>
<text x="372.2" y="137.4">NC</text>
<text x="379.2" y="132.5">14</text>
<text x="379.2" y="136">15</text>
<text x="26.8" y="141.3">-</text>
<text x="28.9" y="139.2">2</text>
<text x="39.6" y="139.2">1</text>
<text x="42.3" y="141.3">+</text>
<text x="83.2" y="141.3">-</text>
<text x="85.4" y="139.2">2</text>
<text x="96.1" y="139.2">1</text>
<text x="98.8" y="141.3">+</text>
<text x="139.7" y="141.3">-</text>
<text x="141.8" y="139.2">2</text>
<text x="152.5" y="139.2">1</text>
<text x="155.2" y="141.3">+</text>
<text x="196.1" y="141.3">-</text>
<text x="198.3" y="139.2">2</text>
<text x="208.9" y="139.2">1</text>
<text x="211.7" y="141.3">+</text>
<text x="260.8" y="139.5">8</text>
<text x="265.3" y="140.9">GND</text>
<text x="291.9" y="140.9">GND</text>
<text x="301.6" y="139.5">16</text>
<text x="338.4" y="139.5">8</text>
<text x="342.9" y="140.9">GND</text>
<text x="369.5" y="140.9">GND</text>
<text x="379.2" y="139.5">16</text>
<text x="269.2" y="181.8" transform="rotate(-90 269.2 181.8)">A1</text>
<text x="272.7" y="181.8" transform="rotate(-90 272.7 181.8)">B1</text>
<text x="283.3" y="181.8" transform="rotate(-90 283.3 181.8)">A2</text>
<text x="286.8" y="181.8" transform="rotate(-90 286.8 181.8)">B2</text>
<text x="290.9" y="181.5">AREF</text>
<text x="291.9" y="185">GND</text>
<text x="355.6" y="181.8" transform="rotate(-90 355.6 181.8)">A1</text>
<text x="359.1" y="181.8" transform="rotate(-90 359.1 181.8)">B1</text>
<text x="369.7" y="181.8" transform="rotate(-90 369.7 181.8)">A2</text>
<text x="373.2" y="181.8" transform="rotate(-90 373.2 181.8)">B2</text>
<text x="377.4" y="181.5">AREF</text>
<text x="378.3" y="185">GND</text>
<text x="31.5" y="190.3">VCC</text>
<text x="40.6" y="188.9">1</text>
<text x="165.6" y="188.9">1</text>
<text x="170" y="190.3">VCC</text>
<text x="295.1" y="188.6">13</text>
<text x="381.6" y="188.6">13</text>
<text x="30.5" y="197.4">Echo</text>
<text x="31.9" y="193.9">Trig</text>
<text x="40.6" y="192.4">2</text>
<text x="40.6" y="196">3</text>
<text x="165.6" y="192.4">2</text>
<text x="165.6" y="196">3</text>
<text x="170" y="193.9">Trig</text>
<text x="170" y="197.4">Echo</text>
<text x="258.2" y="195.6">RST</text>
<text x="295.1" y="192.1">12</text>
<text x="295.1" y="195.6">11</text>
<text x="344.7" y="195.6">RST</text>
<text x="381.6" y="192.1">12</text>
<text x="381.6" y="195.6">11</text>
<text x="30.8" y="200.9">GND</text>
<text x="40.6" y="199.5">4</text>
<text x="165.6" y="199.5">4</text>
<text x="170" y="200.9">GND</text>
<text x="258.2" y="202.7">+5V</text>
<text x="258.2" y="199.1">+3.3V</text>
<text x="285.4" y="202.8">CCW2</text>
<text x="295.1" y="199.1">10</text>
<text x="297.1" y="202.7">9</text>
<text x="344.7" y="202.7">+5V</text>
<text x="344.7" y="199.1">+3.3V</text>
<text x="371.8" y="202.8">CCW2</text>
<text x="381.6" y="199.1">10</text>
<text x="383.6" y="202.7">9</text>
<text x="258.2" y="209.7">GND</text>
<text x="258.2" y="206.2">GND</text>
<text x="285.4" y="209.5">CW1</text>
<text x="285.4" y="206">CCW1</text>
<text x="297.1" y="206.2">8</text>
<text x="297.1" y="209.7">7</text>
<text x="344.7" y="209.7">GND</text>
<text x="344.7" y="206.2">GND</text>
<text x="371.8" y="209.5">CW1</text>
<text x="371.8" y="206">CCW1</text>
<text x="383.6" y="206.2">8</text>
<text x="383.6" y="209.7">7</text>
<text x="258.2" y="213.3">VIN</text>
<text x="285.4" y="213.1">PWM2</text>
<text x="297.1" y="213.3">6</text>
<text x="344.7" y="213.3">VIN</text>
<text x="371.8" y="213.1">PWM2</text>
<text x="383.6" y="213.3">6</text>
<text x="258.2" y="220.3">1</text>
<text x="258.2" y="216.8">0</text>
<text x="264.2" y="216.6">EN1</text>
<text x="264.2" y="220.1">EN2</text>
<text x="285.4" y="216.6">PWM1</text>
<text x="285.4" y="220.5">CW2</text>
<text x="297.1" y="216.8">5</text>
<text x="297.1" y="220.3">4</text>
<text x="344.7" y="220.3">1</text>
<text x="344.7" y="216.8">0</text>
<text x="350.7" y="216.6">EN1</text>
<text x="350.7" y="220.1">EN2</text>
<text x="371.8" y="216.6">PWM1</text>
<text x="371.8" y="220.5">CW2</text>
<text x="383.6" y="216.8">5</text>
<text x="383.6" y="220.3">4</text>
<text x="258.2" y="227.4">3</text>
<text x="258.2" y="223.8">2</text>
<text x="297.1" y="223.8">3</text>
<text x="297.1" y="227.4">2</text>
<text x="344.7" y="227.4">3</text>
<text x="344.7" y="223.8">2</text>
<text x="383.6" y="223.8">3</text>
<text x="383.6" y="227.4">2</text>
<text x="258.2" y="230.9">4</text>
<text x="295" y="230.9">TX</text>
<text x="344.7" y="230.9">4</text>
<text x="381.5" y="230.9">TX</text>
<text x="258.2" y="234.4">5</text>
<text x="276.2" y="236.2" transform="rotate(-90 276.2 236.2)">+</text>
<text x="283.3" y="236.2" transform="rotate(-90 283.3 236.2)">-</text>
<text x="294.8" y="234.4">RX</text>
<text x="344.7" y="234.4">5</text>
<text x="362.7" y="236.2" transform="rotate(-90 362.7 236.2)">+</text>
<text x="369.7" y="236.2" transform="rotate(-90 369.7 236.2)">-</text>
<text x="381.2" y="234.4">RX</text>
<text x="31.5" y="248.5">VCC</text>
<text x="40.6" y="247.1">1</text>
<text x="40.6" y="250.6">2</text>
<text x="165.6" y="247.1">1</text>
<text x="165.6" y="250.6">2</text>
<text x="170" y="248.5">VCC</text>
<text x="30.5" y="255.6">Echo</text>
<text x="31.9" y="252.1">Trig</text>
<text x="40.6" y="254.2">3</text>
<text x="40.6" y="257.7">4</text>
<text x="165.6" y="254.2">3</text>
<text x="165.6" y="257.7">4</text>
<text x="170" y="252.1">Trig</text>
<text x="170" y="255.6">Echo</text>
<text x="30.8" y="259.1">GND</text>
<text x="170" y="259.1">GND</text>
</g>
<g font-size="3.2">
<text x="41.9" y="37.2">GND</text>
<text x="60.2" y="37.2">GND</text>
<text x="41.9" y="47.8">GND</text>
<text x="170.2" y="52.7">GND</text>
<text x="179.9" y="51.3">11</text>
<text x="273.1" y="252.4">1</text>
<text x="282.2" y="252.4">2</text>
<text x="359.6" y="252.4">1</text>
<text x="368.7" y="252.4">2</text>
</g>
<g font-size="3.2" fill="#f06">
<text x="49.4" y="64">ESP32</text>
<text x="49.4" y="67.6">LoRa</text>
</g>
</svg>
